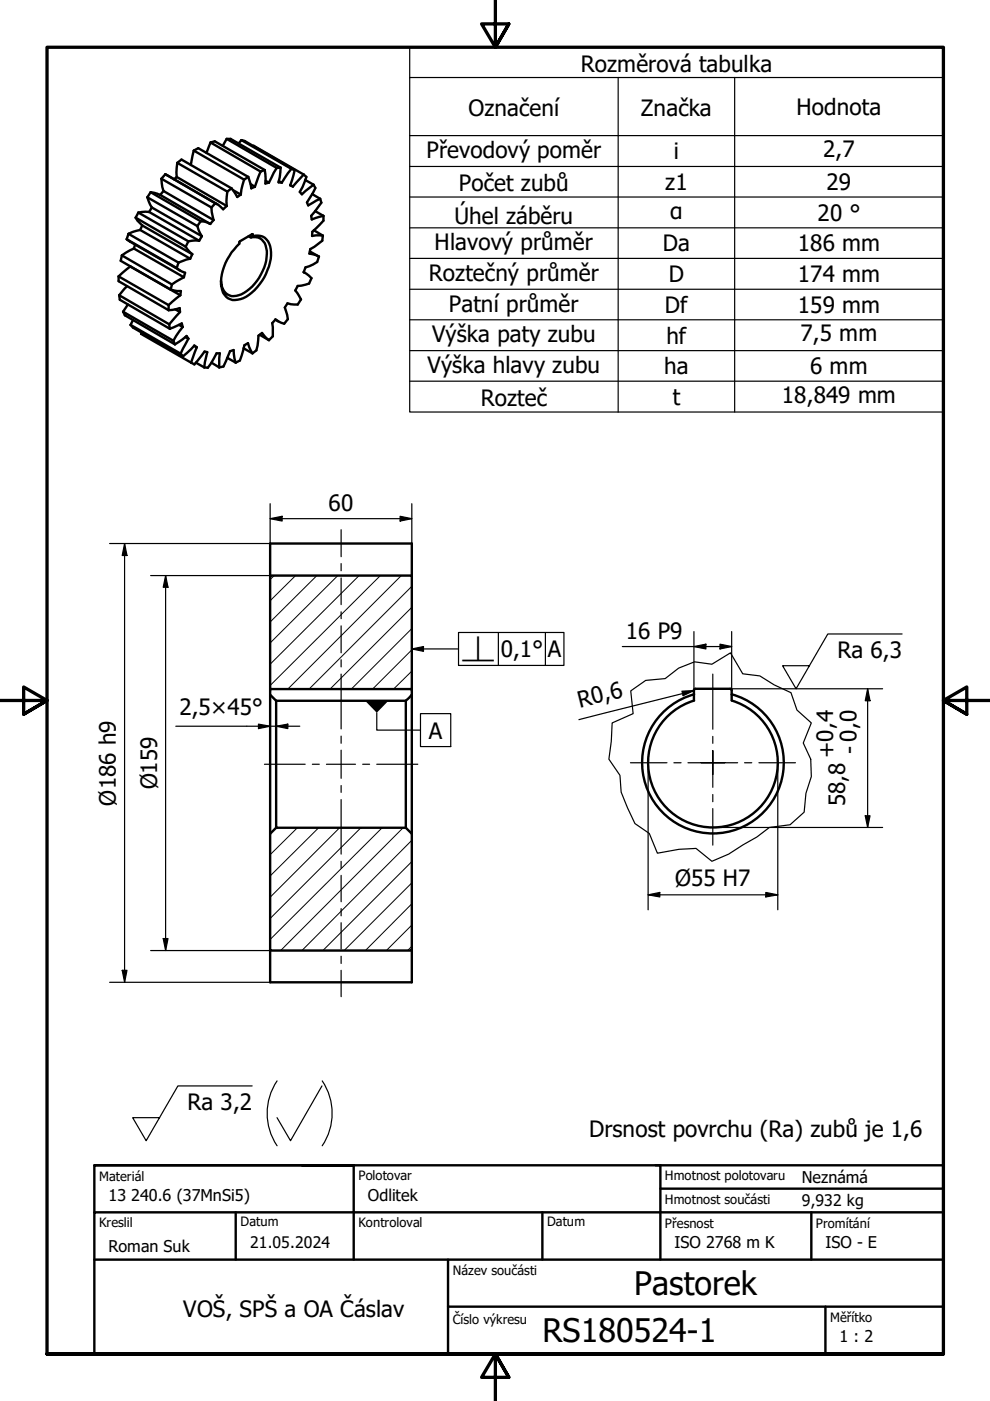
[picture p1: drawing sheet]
<svg xmlns="http://www.w3.org/2000/svg" width="210mm" height="297mm" viewBox="0 0 210 297" stroke-linecap="round" stroke-linejoin="round" font-family="sans-serif">
<!-- layer: Hatch (ISO) -->
<g fill="none" stroke="#000" stroke-width=".21">
<path d="M58.2 122l-.9 .9M62.7 122l-5.4 5.4M67.2 122l-9.9 9.9M71.6 122l-14.3 14.3M76.1 122l-18.8 18.8M80.6 122l-23.3 23.3M85.1 122l-24.1 24.1M87.3 137.8l-8.3 8.3M87.3 133.3l-12.8 12.8M87.3 128.8l-17.3 17.3M87.3 124.3l-21.8 21.8M87.3 142.3l-3.9 3.8"/>
<path d="M63.1 175.5l-5.8 5.7M67.6 175.5l-10.3 10.2M72 175.5l-14.7 14.7M76.5 175.5l-19.2 19.2M81 175.5l-23.7 23.7M85.5 175.5l-26 26M87.3 178.2l-23.3 23.3M87.3 196.1l-5.4 5.4M87.3 191.6l-9.8 9.9M87.3 187.2l-14.3 14.3M87.3 182.7l-18.8 18.8M87.3 200.6l-.9 .9"/>
</g>
<!-- layer: Visible (ISO) -->
<g fill="none" stroke="#000" stroke-width=".51">
<path d="M34.2 37.9l.2 1.8 .3 .8M34.2 37.9l10.6 6.1M35.1 36.9l10.9 6.4M35.1 36.9l10.6 6.2M35.1 36.9l-.9 1M36.9 38l.6-.5 10.6 6.2M37.6 34.5l-.1 3M37.6 34.5l10.6 6.1M37.6 34.5l.9-.7 10.6 6.1M41.1 31.9l-.7 3.1M41.1 31.9l.9-.5 10.6 6.1M41.1 31.9l10.7 6.2"/>
<path d="M44.6 30.2l-.8 2.2M44.6 30.2l.9-.2 10.6 6.1M44.6 30.2l10.6 6.2M48.1 29.4l-.9 1.5M48.1 29.4h.8l10.6 6.1M48.1 29.4l10.6 6.2M49.1 39.9l1.2 1.9 .8-.5M49.1 39.9l-.9 .7M51.2 29.7l-.6 .7M51.2 29.7l.7 .2 10.6 6.2M51.2 29.7l10.6 6.1M51.8 38.1l-.6 2.1-.1 1.1"/>
<path d="M52.6 37.5l.7 2.4 .7-.3M52.6 37.5l-.8 .6M53.1 39l.9 .6M53.7 31l10.7 6M55.2 36.4l-1.2 3.2M56.1 36.1l.2 1.8v1l.7-.2M56.1 36.1l-.9 .3M56.3 38.3l.7 .4M58.7 35.6l-1.7 3.1M59.1 38.4l.7 .3M59.5 35.5l-.4 3.2h.7M59.5 35.5l-.8 .1"/>
<path d="M61.5 39.2l.6 .3M61.8 35.8l-2 2.9M61.8 35.8l.7 .3M62.5 36.1l-1 3.2 .6 .2M64.4 37l.6 .5-.9 2.2-.5 1 .4 .5 2.5-2M64.4 37l-2.3 2.5M64.7 38.1l1.8 1.1M66.5 39.2l.4 .7-1.8 3 .2 .6 2.6-1.4M25.1 58.6l10.7 6.1M25.1 58.6v1l10.7 6.2M25.8 54.2l10.6 6.1M25.8 54.2l-.2 1.1 12.6 7.3"/>
<path d="M26.9 50.7l11.3 6.6M26.9 50.7l10.6 6.1M27.2 49.6l10.6 6.1M27.2 49.6l-.3 1.1M27.6 56.4l-2.5 2.2M28.4 52.7l-2.6 1.5M28.4 52.7l10.6 6.1M28.6 51.9l-.2 .8M28.8 46.2l.3 .6 1.1 1M28.8 46.2l10.6 6.1M29.3 45.1l10.6 6.1M29.3 45.1l-.5 1.1"/>
<path d="M29.7 48.8l-2.5 .8M29.7 48.8l10.6 6M30.2 47.8l-.5 1M30.2 47.8l10.6 6.1M31.2 41.8l1 2.2M31.2 41.8l10.6 6.1M31.6 44.9l-2.3 .2M31.6 44.9l10.6 6.1M31.9 40.8l2.1 .5M31.9 40.8l10.6 6.1M31.9 40.8l-.7 1M32.2 44l-.6 .9"/>
<path d="M32.2 44l10.6 6.1M34 41.3l10.6 6.2M34.7 40.5l-.7 .8M34.7 40.5l10.6 6.2M37.5 56.8l.5 .5 1.2 .5-.2 1M37.8 55.7l-.3 1.1M39 58.8l-2.6 1.5M39.4 52.3l1.4 1.6M39.9 51.2l-.5 1.1M40.3 54.8l-2.5 .9M40.8 53.9l-.5 .9M41.8 47.9l1 2.2"/>
<path d="M42.2 51l-2.3 .2M42.5 46.9l.8 .1 1.3 .5M42.5 46.9l-.7 1M42.8 50.1l-.6 .9M44.8 44l.5 2.7M45.3 46.7l-.7 .8M45.7 43.1l.6 .3 1 1 .8-.7M45.7 43.1l-.9 .9M48.2 40.6l-.1 3.1M49.4 40.3l1.7 1M52.7 50.1l.4 .2M53.6 50.1l-.1-.5-2.6 1.6-.2 .5a11.1 11.1 0 0 0-3.7 9.2 2.85 2.85 0 0 0 4 2.5 10.9 10.9 0 0 0 6.2-7.7 5.2 5.2 0 0 0-1.1-5.3 2.89 2.89 0 0 0-3-.1 2.55 2.55 0 0 1 3.4 2.3 9.8 9.8 0 0 1-3.6 8.7 4.5 4.5 0 0 1-4.3 1.3 3.1 3.1 0 0 1-1.7-3.1"/>
<path d="M64.4 57.7l1.6 1.3-.5 1.1-2.4 .5-.5 1 1.2 1.9-.7 1.1-1.4-.1-.7-.2-.6 .9 .6 2.5-.7 .9-1.9-.9-.7 .8 .1 2.8-.8 .8M64.4 57.7l.2 .1M65.7 53.3l1.9 1.1M66.2 41.1l1.7 1M66.5 48.8l2 1.2M66.8 44.8l1.8 1M67.6 54.4l-.4 1.1-.8 .6-1.6 .6-.4 1M67.9 42.1l.2 .9-2.1 2.8 .1 .7 2.5-.7M68.5 50l-.2 1-2.5 1.8-.2 1 1.4 .3 .6 .3M68.6 45.8v1l-2.4 2.3v.9h2.3M25.3 62.6l10.6 6.2M25.3 62.6l.1 .9 10.6 6.2"/>
<path d="M26.1 66.1l10.7 6.1M26.1 66.1l.4 .8 10.6 6.1M26.9 60.7l-1.6 1.9M27.1 64.6l-1 1.5M27.7 68.9l10.6 6.1M27.7 68.9l.5 .6 10.6 6.1M28.2 67.9l-.5 1M30 70.5l-.1 .3 10.6 6.1M35.8 65.8l2.3-.5 .1 .9M35.8 64.7v1.1M35.9 68.8l.1 .9M36.4 60.3l-.2 1.1 1.4 .3h.8l-.2 .9"/>
<path d="M36.8 72.2l.3 .8M37.1 65.6l1.1 .6M38 68.9l.7 .4M38.2 66.2l-2.3 2.6M38.2 62.6l-2.4 2.1M38.3 75l.5 .6M38.7 69.3l-.2-.7-2.5 1.1M38.7 69.3l-1.9 2.9M39.3 71.5l.6 .3M39.9 71.8l-.3-.6-2.5 1.8M39.9 71.8l-1.6 3.2M40.5 76.9l.7 .4 2.2-2.8 .5 .2-.6 3.2"/>
<path d="M41.1 73.3l.6 .3M41.5 76.9l1.8 1M41.7 73.6l-.5-.3-2.4 2.3M41.7 73.6l-1.2 3.3M43.3 77.9l.8 .1 1.8-3.1h.7l-.1 3M44.8 76.9l1.7 1M48.2 75.9l1.8 1M50 76.9l-.3-.8-.2-1.9-.7 .3-1.4 3.2-.9 .2M51.6 73.8l1.9 1.1M53.5 74.9l-.9-2.1-.8 .4-.9 3.2-.9 .5M55.1 71l1.9 1.1M57 72.1l-1.4-1.5-.8 .6-.2 2.1-.2 1-.9 .6"/>
<path d="M58.4 67.7l.6 .4M57.3 122h30v24.1h-30zM57.3 122v-6.8h30v6.8M57.3 147.3l1.2 1.3M57.3 146.1v30.7M58.5 148.6v26.9l-1.2 1.3v24.7h30v-24.7l-1.3-1.3h-27.5M58.5 148.6h27.5M86 148.6v26.9M87.3 147.3l-1.3 1.3M87.3 146.1v30.7M147.1 146.4l.1 2.1a13.7 13.7 0 0 0-7.2 21.2 13.7 13.7 0 0 0 22.3 0 13.7 13.7 0 0 0-7.1-21.2l-.1-2.1M147.2 147.2a15 15 0 0 0-8.3 23.1 15 15 0 0 0 24.5 0 15 15 0 0 0-8.2-23.1"/>
<path d="M147.4 146l-.3 .3M147.4 146h7.4l.3 .3M57.3 201.5v6.8h30v-6.8"/>
</g>
<!-- layer: Break Line (ISO) -->
<path d="M133.7 146.5l3.2-2.2 4.1-.4 2.9-2.2 3.4-1.4 3.6 .5 4-2.4 2.6 4.5 3.6 .4 3 1.9 3.6 1.7 1.3 3.6 3 2.8-1.7 4.2 1.6 3.5 .1 3.6-1.1 3.6-.4 4-3 2.7-4.4 .5-2.6 2.1-6 3.6-3.6 1.5-3.3-2.7-3.6 .2-4.6 .8-1.7-4.2-3.1-2.1-2.9-6.7-.3-3.5-2.3-3.4 .5-3.8 .2-3.9 4.4-2z" fill="none" stroke="#000" stroke-width=".25"/>
<!-- layer: Visible Narrow (ISO) -->
<path d="M53.5 49.6l.1 .1" fill="none" stroke="#000" stroke-width=".38"/>
<!-- layer: Border (ISO) -->
<path d="M105 0v10l-2.9-4.9h5.8l-2.9 4.9 2.9-4.9M0 148.5h10l-5-2.8v5.7l5-2.9-5 2.9M210 148.5h-10l5-2.8v5.7l-5-2.9 5 2.9M10 287.1v-277.1h190v277.1h-190h190M107.9 292l-2.9-4.9 2.9 4.9h-5.8l2.9-4.9v9.9" fill="none" stroke="#000" stroke-width=".7"/>
<!-- layer: Title (ANSI) -->
<path d="M140 252h60" fill="none" stroke="#000" stroke-width=".51"/>
<!-- layer: Title (ISO) -->
<path d="M20 247.1h55h-11M20 257v-9.9h180v9.9M20 257h180v30.1h-180zM50 257v10.1M75 247.1v20M115 257v10.1M139 247.1h1v20M172 257v10.1M20 267.1h180M95 277h105M95 267.1v20M175 277v10.1" fill="none" stroke="#000" stroke-width=".51"/>
<!-- layer: Dimension (ISO) -->
<g fill="none" stroke="#000" stroke-width=".25">
<path d="M26.4 115.2l.5 2.6h-1zM26.4 115.2v93.1M57.3 110l2.5-.5v1zM57.3 110h30M57.3 106.8v8.4h-34.1M84.8 109.5l2.5 .5-2.5 .5zM87.3 106.8v8.4M31.9 122h25.4M35.1 122l.5 2.5h-1zM35.1 122v79.5M132 137.1h23.1M147.1 137.1l2.6-.5v1z"/>
<path d="M147.1 133.9v12.5M152.7 136.6l2.4 .5-2.4 .5zM155.1 133.9v12.5M37.3 154h26.3M54.8 153.5l2.5 .5-2.5 .5zM58.5 154l2.5-.5v1zM144.6 146.5l2.5-.1-2.3 1.1zM147.1 146.4l-24.4 6.2M147.5 146l-.4 .3M154.8 146h32.3M184 146l.5 2.6h-1zM184 146v29.4"/>
<path d="M137.4 161.8v31.1M151.3 175.4h35.8M164.9 161.8v31.1M183.5 173h1l-.5 2.4zM34.6 199h1l-.5 2.5zM137.4 189.7l2.5-.5v1zM137.4 189.7h27.5M162.4 189.2l2.5 .5-2.5 .5zM23.2 208.3h34.1M25.9 205.7h1l-.5 2.6zM31.9 201.5h25.4"/>
</g>
<g fill="#000">
<path d="M26.4 115.2l.5 2.6h-1zM57.3 110l2.5-.5v1zM84.8 109.5l2.5 .5-2.5 .5zM35.1 122l.5 2.5h-1zM147.1 137.1l2.6-.5v1zM152.7 136.6l2.4 .5-2.4 .5zM54.8 153.5l2.5 .5-2.5 .5zM58.5 154l2.5-.5v1zM144.6 146.5l2.5-.1-2.3 1.1zM184 146l.5 2.6h-1zM183.5 173h1l-.5 2.4zM34.6 199h1l-.5 2.5z"/>
<path d="M137.4 189.7l2.5-.5v1zM162.4 189.2l2.5 .5-2.5 .5zM25.9 205.7h1l-.5 2.6z"/>
</g>
<!-- layer: Centerline (ISO) -->
<g fill="none" stroke="#000" stroke-width=".25">
<path d="M72.3 112.3v5.7M72.3 119.5v1.5M72.3 122.5v5.7M72.3 129.7v1.5M72.3 132.7v5.7M72.3 139.9v1.5M72.3 142.9v11.6M72.3 156.1v1.5M72.3 159.1v5.9M56.1 162h8.6M66.2 162h1.5M69.2 162h6.2"/>
<path d="M72.3 166.5v1.5M72.3 169.5v11.6M76.9 162h1.5M79.9 162h8.7M72.3 182.6v1.5M72.3 185.6v5.6M72.3 192.6v1.6M72.3 195.6v5.6M72.3 202.7v1.6M72.3 205.7v5.6"/>
</g>
<!-- layer: Symbol (ISO) -->
<g fill="none" stroke="#000" stroke-width=".25">
<path d="M86.9 16.4v-6.4h113.1v6.4M131.1 16.4v71M155.8 16.4v71M200 16.4h-113.1v12.4M200 16.4v71h-113.1v-58.6M86.9 28.8h113.1M86.9 35.3h113.1M86.9 41.8h113.1M86.9 48.3h113.1M86.9 54.8h113.1M86.9 61.3h113.1M86.9 67.8h113.1"/>
<path d="M86.9 74.3h113.1M86.9 80.8h113.1M87.3 137.6l2.5-.5v1zM87.3 137.6h9.9M97.2 134.1h22.4v7h-22.4zM105.7 134.1v7M115.6 134.1v7M191.3 134.4h-15.8l-6.7 11.6-2.9-4.9h5.7M79.9 151.1v3.7h9.3M89.2 151.3h6.4v7h-6.4zM53.5 230.2h-15.8l-6.7 11.7-2.9-4.9h5.7M58.7 229.2a12.3 12.3 0 0 0 0 13.7"/>
<path d="M68.3 230.2l-6.7 11.7-2.9-4.9M68.3 229.2a12.3 12.3 0 0 1 0 13.7"/>
</g>
<path d="M87.3 137.6l2.5-.5v1zM77.4 148.6h5l-2.5 2.5z" fill="#000"/>
<!-- layer: Center Mark (ISO) -->
<path d="M151.1 159.1v2.6v-2.5M151.1 142.9v11.7M151.1 156.1v1.5M133.7 161.7h7.7M142.9 161.7h1.5M145.9 161.7h5.2h-2.4M151.1 164.2v-2.5v5.2M151.1 168.5v1.5M151.1 171.4v7.8M153.7 161.7h-2.6h5.3M157.9 161.7h1.5M160.9 161.7h7.8" fill="none" stroke="#000" stroke-width=".25"/>
<g font-size="6.9">
<text x="134.5" y="274.6">Pastorek</text>
<text x="115" y="284.5">RS180524-1</text>
</g>
<g font-size="4.8">
<text x="123.1" y="15.2">Rozměrová tabulka</text>
<text x="99.3" y="24.6">Označení</text>
<text x="135.9" y="24.6">Značka</text>
<text x="168.9" y="24.4">Hodnota</text>
<text x="90.4" y="33.5">Převodový poměr</text>
<text x="142.9" y="33.8">i</text>
<text x="174.6" y="33.4">2,7</text>
<text x="97.3" y="40.5">Počet zubů</text>
<text x="141" y="40.3">z1</text>
<text x="175.3" y="40.3">29</text>
<text x="96.3" y="47.4">Úhel záběru</text>
<text x="142.1" y="46.3">α</text>
<text x="173.4" y="46.8">20 °</text>
<text x="92.1" y="53.1">Hlavový průměr</text>
<text x="140.5" y="53.3">Da</text>
<text x="169.2" y="53.3">186 mm</text>
<text x="90.9" y="59.6">Roztečný průměr</text>
<text x="141.8" y="59.8">D</text>
<text x="169.2" y="59.8">174 mm</text>
<text x="95.2" y="66.1">Patní průměr</text>
<text x="141" y="66.4">Df</text>
<text x="169.2" y="66.3">159 mm</text>
<text x="91.6" y="72.6">Výška paty zubu</text>
<text x="141.3" y="72.9">hf</text>
<text x="169.7" y="72.4">7,5 mm</text>
<text x="90.6" y="79">Výška hlavy zubu</text>
<text x="140.8" y="79.4">ha</text>
<text x="171.8" y="79.3">6 mm</text>
<text x="101.9" y="86">Rozteč</text>
<text x="142.6" y="85.8">t</text>
<text x="165.8" y="85.5">18,849 mm</text>
<text x="69.7" y="108.4">60</text>
<text x="132.7" y="135.5">16 P9</text>
<text x="106.2" y="139.3">0,1°</text>
<text x="116.1" y="139.3">A</text>
<text x="177.5" y="139.5">Ra 6,3</text>
<text x="38" y="151.6">2,5×45°</text>
<text x="122.9" y="150" transform="rotate(-14 122.9 150)">R0,6</text>
<text x="90.9" y="156.6">A</text>
<text x="176.8" y="160.8" transform="rotate(-90 176.8 160.8)">+0,4</text>
<text x="181.7" y="159.9" transform="rotate(-90 181.7 159.9)">- 0,0</text>
<text x="33.3" y="167.4" transform="rotate(-90 33.3 167.4)">Ø159</text>
<text x="24.6" y="170.8" transform="rotate(-90 24.6 170.8)">Ø186 h9</text>
<text x="179.2" y="171" transform="rotate(-90 179.2 171)">58,8</text>
<text x="143.1" y="187.9">Ø55 H7</text>
<text x="39.8" y="235.3">Ra 3,2</text>
<text x="124.9" y="241.2">Drsnost povrchu (Ra) zubů je 1,6</text>
<text x="38.9" y="279.2">VOŠ, SPŠ a OA Čáslav</text>
</g>
<text font-size="4.6" x="97.7" y="140.2">⟂</text>
<g font-size="3.4">
<text x="170" y="250.9">Neznámá</text>
<text x="23" y="254.6">13</text>
<text x="27.8" y="254.6">240.6 (37MnSi5)</text>
<text x="78" y="254.6">Odlitek</text>
<text x="170" y="255.6">9,932 kg</text>
<text x="23" y="265.5">Roman Suk</text>
<text x="53" y="264.6">21.05.2024</text>
<text x="143" y="264.6">ISO 2768 m K</text>
<text x="175" y="264.6">ISO - E</text>
<text x="178" y="284.6">1 : 2</text>
</g>
<g font-size="2.7">
<text x="21" y="250.3">Materiál</text>
<text x="76" y="250.1">Polotovar</text>
<text x="141" y="250.1">Hmotnost polotovaru</text>
<text x="141" y="255.3">Hmotnost součásti</text>
<text x="21" y="260.1">Kreslil</text>
<text x="51" y="260">Datum</text>
<text x="76" y="260.1">Kontroloval</text>
<text x="116" y="260">Datum</text>
<text x="141" y="260.3">Přesnost</text>
<text x="173" y="260.3">Promítání</text>
<text x="96" y="270.3">Název součásti</text>
<text x="96" y="280.8">Číslo výkresu</text>
<text x="176" y="280.3">Měřítko</text>
</g>
</svg>
